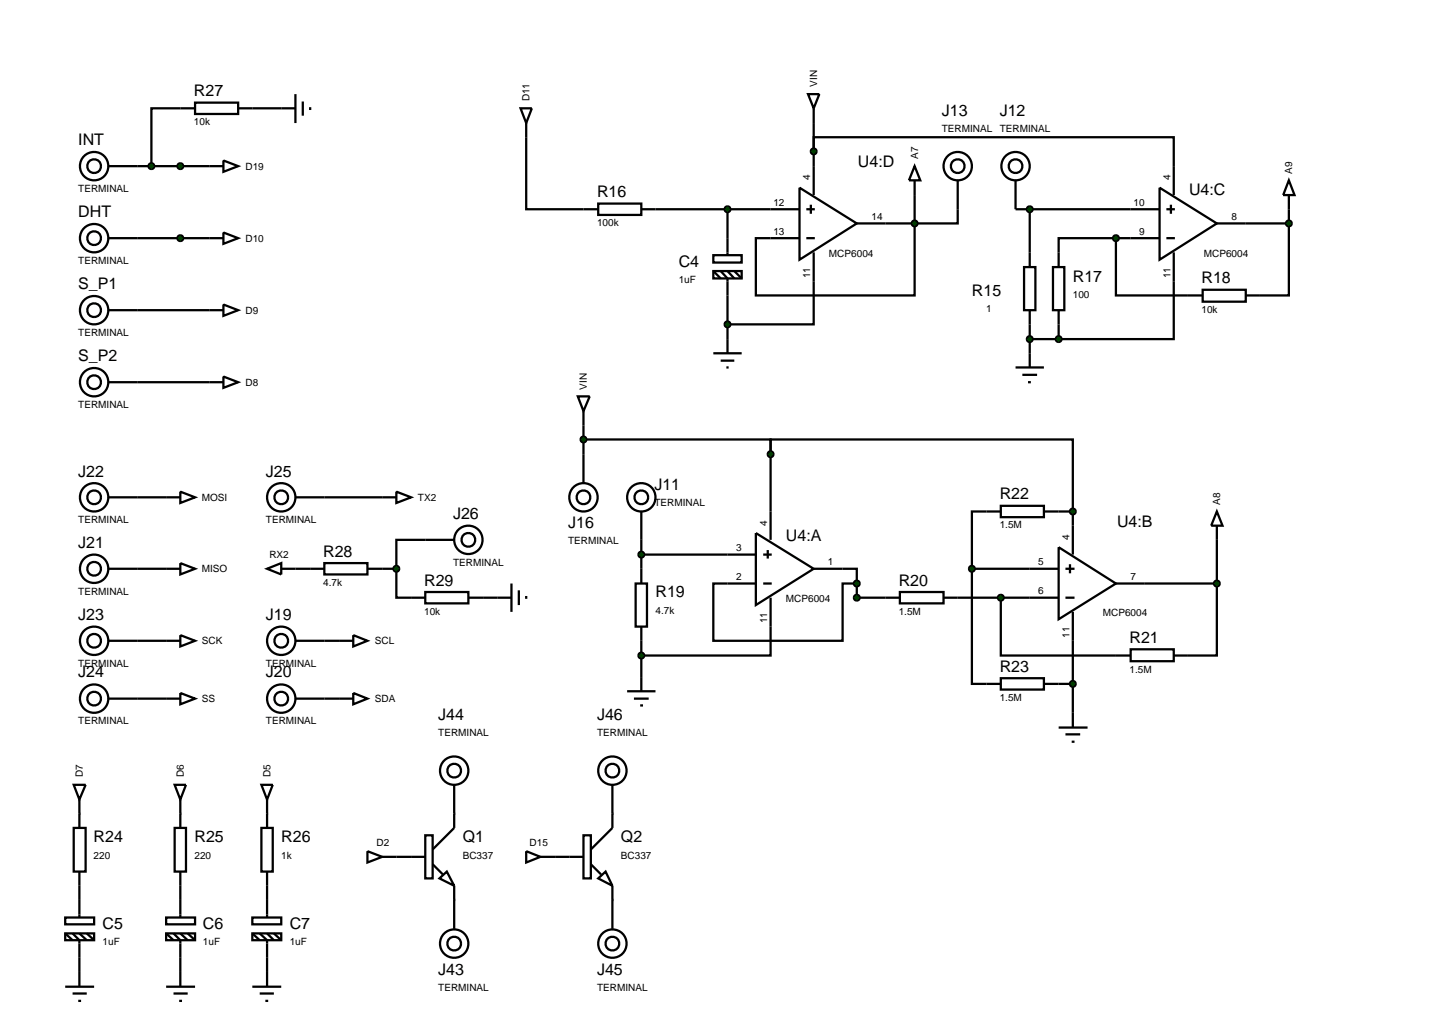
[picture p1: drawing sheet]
<svg xmlns="http://www.w3.org/2000/svg" width="257mm" height="180mm" viewBox="0 0 257 180" stroke-linecap="round" stroke-linejoin="round" font-family="sans-serif">
<g fill="none" stroke="#000" stroke-width=".4">
<path d="M31.8 19.1h-5.1v10.2M44.5 19.1h5.1M24.2 29.3h12.7M92.8 24.2v12.7h12.7M105.5 35.9h7.6v2h-7.6zM113.1 36.9h22.8M128.3 36.9v8.1M143.5 26.7v-2.5h63.5v5.1M143.5 21.7v7.6M156.2 39.4h5.1M161.3 39.4v12.7h-28v-10.1h2.6M161.3 34.4v5"/>
<path d="M168.9 36.9v2.5h-7.6M179.1 36.9h20.3M181.6 36.9v10.2M219.7 39.4h7.6M227.3 39.4v12.7h-7.6M227.3 36.9v2.5M24.2 42h12.7M24.2 54.7h12.7M125.8 45h5v1.3h-5zM125.8 47.8h5v1.3h-5zM125.8 47.8l1.3 1.3M127.1 47.8l1.2 1.3v13.2"/>
<path d="M128.3 47.8l1.2 1.3M129.5 47.8l1.3 1.3M143.5 49.6v7.6h-15.2M180.6 47.1h2v7.6h-2zM181.6 54.7v10.1M181.6 59.8h5.1M185.7 47.1h2v7.6h-2zM186.7 54.7v5.1M196.8 42h-10.1v5.1M196.8 42v10.1h15.3M196.8 42h2.6M207 49.6v10.2h-20.3"/>
<path d="M212.1 51.1h7.6v2.1h-7.6zM24.2 67.4h12.7M102.9 77.5h33v2.6M102.9 75v5.1M125.8 62.3h5M127.1 63.6h2.4M128.1 64.8h.4M179.1 64.8h5M180.3 66.1h2.6M181.3 67.4h.5M24.2 87.7h5.1M57.2 87.7h10.2"/>
<path d="M75 95.2h-5.1v5.1M113.1 95.2v5.1M113.1 97.8h15.2M135.9 80.1v-2.6h53.3v12.7M135.9 80.1v10.1M174 90.2h-2.6v10.1M186.7 90.2h2.5M189.2 90.2v2.5M214.6 95.2v7.7M24.2 113h5.1M24.2 100.3h5.1M52.1 100.3h2.6"/>
<path d="M57.2 113h2.6M67.4 100.3h2.5M69.9 100.3v5.1h2.6M85.2 105.4h2.5M113.1 113v6.4M128.3 102.9h-2.5v10.1h22.8v-10.1h2.5M135.9 110.5v5.1h-22.8M148.6 100.3h2.5v2.6M151.1 102.9v2.5h5.1M168.9 105.4h12.7M171.4 100.3v20.3h2.6M171.4 100.3h10.2"/>
<path d="M176.5 105.4v10.2h20.3M189.2 113v12.7M201.9 102.9h12.7M214.6 102.9v12.7h-5.1M24.2 123.2h5.1M57.2 123.2h2.6M186.7 120.6h2.5M14 156.2v2.5M31.8 156.2v2.5M47.1 156.2v2.5M69.9 151.1h2.6M97.9 151.1h2.5"/>
<path d="M14 168.9v2.5M31.8 168.9v2.5M47.1 168.9v2.5"/>
</g>
<path d="M226.9 39.1l.4-.2-.5 .5zM227.3 38.9l.4 .2 .1 .3zM227.8 39.4l-.1 .3-.4 .2zM226.8 39.4l.5 .5-.4-.2z" fill="#004000" stroke="#000" stroke-width=".4"/>
<path d="M226.8 39.4l.5-.5 .5 .5-.5 .5z" fill="#004000"/>
<g fill="none" stroke="#000" stroke-width=".4">
<path d="M174 90.2h2.5M176.5 89.2h7.6v2h-7.6zM184.1 90.2h2.6M112.1 102.9h2v7.6h-2zM113.1 100.3v2.6M113.1 110.5v2.5M113.1 119.4v2.5M156.2 105.4h2.5M158.7 104.4h7.7v2h-7.7zM166.4 105.4h2.5M196.8 115.6h2.6M199.4 114.5h7.6v2.1h-7.6z"/>
<path d="M207 115.6h2.5M110.6 121.9h5M111.8 123.2h2.6M112.9 124.4h.5M186.7 128.3h5.1M187.9 129.5h2.6M189 130.8h.5M189.2 125.7v2.6"/>
</g>
<path d="M188.8 89.9l.4-.2-.5 .5zM189.2 89.7l.4 .2 .1 .3zM189.7 90.2l-.1 .3-.4 .2zM188.7 90.2l.5 .5-.4-.2z" fill="#004000" stroke="#000" stroke-width=".4"/>
<path d="M188.7 90.2l.5-.5 .5 .5-.5 .5z" fill="#004000"/>
<path d="M176.5 119.6h7.6v2h-7.6zM174 120.6h2.5M184.1 120.6h2.6" fill="none" stroke="#000" stroke-width=".4"/>
<path d="M214.3 102.5l.3-.1-.5 .5zM214.6 102.4l.4 .2 .1 .3zM215.1 102.9l-.1 .3-.4 .2zM214.1 102.9l.5 .5-.4-.2z" fill="#004000" stroke="#000" stroke-width=".4"/>
<path d="M214.6 102.4l.5 .5-.5 .5-.5-.5z" fill="#004000"/>
<g fill="none" stroke="#000" stroke-width=".4">
<path d="M135.9 36.9h5.1M141 33.1l10.1 6.3-10.1 6.4zM142.2 36.9h1.5M143 36.1v1.6M143.5 29.3v5.1M151.1 39.4h5.1M199.4 36.9h5.1M204.5 33.1l10.1 6.3-10.1 6.4zM205.7 36.9h1.5M206.5 36.1v1.6M207 29.3v5.1M214.6 39.4h5.1"/>
<path d="M135.9 42h5.1M142.2 42h1.5M143.5 44.5v5.1M199.4 42h5.1M205.7 42h1.5M207 44.5v5.1M128.3 97.8h5M133.3 94l10.2 6.3-10.2 6.4zM134.6 97.8h1.5M135.4 97v1.5M135.9 90.2v5M186.7 96.5l10.1 6.4-10.1 6.3z"/>
<path d="M188.7 99.5v1.6M189.2 92.7v5.1M128.3 102.9h5M134.6 102.9h1.5M135.9 105.4v5.1M143.5 100.3h5.1M181.6 100.3h5.1M181.6 105.4h5.1M187.9 100.3h1.6M187.9 105.4h1.6M189.2 107.9v5.1M196.8 102.9h5.1"/>
</g>
<g fill="#004000" stroke="#000" stroke-width=".4">
<path d="M150.8 102.5l.3-.1-.5 .5zM151.1 102.4l.3 .1 .2 .4zM151.6 102.9l-.2 .4-.3 .1zM150.6 102.9l.5 .5-.3-.1z"/>
<path d="M135.6 79.7l.3-.1-.5 .5zM135.9 79.6l.3 .1 .2 .4zM135.9 80.6l.5-.5-.2 .4zM135.4 80.1l.5 .5-.4-.2z"/>
<path d="M143.1 26.4l.4-.2-.5 .5zM143.5 26.2l.3 .1 .2 .4zM143.5 27.2l.5-.5-.1 .3zM143 26.7l.5 .5-.3-.1z"/>
</g>
<g fill="#004000">
<path d="M151.1 102.4l.5 .5-.5 .5-.5-.5z"/>
<path d="M135.4 80.1l.5-.5 .5 .5-.5 .5z"/>
<path d="M143 26.7l.5-.5 .5 .5-.5 .5z"/>
</g>
<g fill="none" stroke="#000" stroke-width=".4">
<path d="M161.3 29.3l1 2.5h-2zM161.3 31.8v2.6M168.9 31.8v5.1M179.1 31.8v5.1M227.3 31.8l1 2.6h-2zM227.3 34.4v2.5M19.1 42h5.1M36.9 42h2.5M39.4 41l2.6 1-2.6 1zM102.9 80.1v5.1M113.1 90.2v5M214.6 90.2l1 2.5h-2z"/>
<path d="M214.6 92.7v2.5"/>
<circle cx="168.9" cy="29.3" r="2.51"/>
<circle cx="168.9" cy="29.3" r="1.21"/>
<circle cx="179.1" cy="29.3" r="2.51"/>
<circle cx="179.1" cy="29.3" r="1.21"/>
<circle cx="16.6" cy="42" r="2.51"/>
<circle cx="16.6" cy="42" r="1.21"/>
<circle cx="102.9" cy="87.7" r="2.51"/>
<circle cx="102.9" cy="87.7" r="1.21"/>
<circle cx="113.1" cy="87.7" r="2.51"/>
<circle cx="113.1" cy="87.7" r="1.21"/>
</g>
<path d="M31.4 41.7l.4-.2-.5 .5zM31.8 41.5l.4 .2 .1 .3zM31.8 42.5l.5-.5-.1 .3zM31.3 42l.5 .5-.3-.1z" fill="#004000" stroke="#000" stroke-width=".4"/>
<path d="M31.3 42l.5-.5 .5 .5-.5 .5z" fill="#004000"/>
<g fill="none" stroke="#000" stroke-width=".4">
<path d="M142.5 16.6h2l-1 2.5zM143.5 19.1v2.6M19.1 54.7h5.1M36.9 54.7h2.5M39.4 53.7l2.6 1-2.6 1zM19.1 67.4h5.1M36.9 67.4h2.5M39.4 66.4l2.6 1-2.6 1zM101.9 69.9h2.1l-1.1 2.6zM102.9 72.5v2.5M19.1 87.7h5.1M29.3 87.7h2.5"/>
<path d="M31.8 86.7l2.6 1-2.6 1zM31.8 99.3l2.6 1-2.6 1zM52.1 87.7h5.1M67.4 87.7h2.5M69.9 86.7l2.6 1-2.6 1zM75 95.2h5.1M19.1 113h5.1M19.1 100.3h5.1M29.3 113h2.5M29.3 100.3h2.5M31.8 112l2.6 1-2.6 1zM47.1 100.3l2.5-1v2z"/>
<path d="M49.6 100.3h2.5M52.1 113h5.1M59.8 113h2.5M62.3 112l2.5 1-2.5 1zM19.1 123.2h5.1M29.3 123.2h2.5M31.8 122.2l2.6 1-2.6 1zM52.1 123.2h5.1M59.8 123.2h2.5M62.3 122.2l2.5 1-2.5 1z"/>
<circle cx="16.6" cy="54.7" r="2.51"/>
<circle cx="16.6" cy="54.7" r="1.21"/>
<circle cx="16.6" cy="67.4" r="2.51"/>
<circle cx="16.6" cy="67.4" r="1.21"/>
<circle cx="16.6" cy="87.7" r="2.51"/>
<circle cx="16.6" cy="87.7" r="1.21"/>
<circle cx="49.6" cy="87.7" r="2.51"/>
<circle cx="49.6" cy="87.7" r="1.21"/>
<circle cx="82.6" cy="95.2" r="2.51"/>
<circle cx="82.6" cy="95.2" r="1.21"/>
<circle cx="16.6" cy="100.3" r="2.51"/>
<circle cx="16.6" cy="113" r="2.51"/>
<circle cx="16.6" cy="113" r="1.21"/>
<circle cx="16.6" cy="100.3" r="1.21"/>
<circle cx="49.6" cy="113" r="2.51"/>
<circle cx="49.6" cy="113" r="1.21"/>
<circle cx="16.6" cy="123.2" r="2.51"/>
<circle cx="16.6" cy="123.2" r="1.21"/>
<circle cx="49.6" cy="123.2" r="2.51"/>
<circle cx="49.6" cy="123.2" r="1.21"/>
</g>
<g fill="#004000" stroke="#000" stroke-width=".4">
<path d="M161 39l.3-.1-.5 .5zM161.3 38.9l.3 .1 .2 .4zM161.3 39.9l.5-.5-.2 .4zM160.8 39.4l.5 .5-.3-.1z"/>
<path d="M181.2 36.6l.4-.2-.5 .5zM181.6 36.4l.4 .2 .1 .3zM182.1 36.9l-.1 .3-.4 .2zM181.1 36.9l.5 .5-.4-.2z"/>
<path d="M181.3 59.4l.3-.1-.5 .5zM181.6 59.3l.4 .2 .1 .3zM181.6 60.3l.5-.5-.1 .3zM181.1 59.8l.5 .5-.3-.1z"/>
<path d="M196.4 41.7l.4-.2-.5 .5zM196.8 41.5l.3 .1 .2 .4zM196.8 42.5l.5-.5-.2 .4zM196.3 42l.5 .5-.4-.2z"/>
<path d="M186.4 59.4l.3-.1-.5 .5zM186.7 59.3l.4 .2 .1 .3zM186.7 60.3l.5-.5-.2 .4zM186.2 59.8l.5 .5-.4-.2z"/>
<path d="M112.8 97.4l.3-.1-.5 .5zM113.1 97.3l.3 .1 .2 .4zM113.6 97.8l-.2 .4-.3 .1zM112.6 97.8l.5 .5-.4-.2z"/>
<path d="M112.8 115.2l.3-.1-.5 .5zM113.1 115.1l.3 .1 .2 .4zM113.1 116.1l.5-.5-.2 .4zM112.6 115.6l.5 .5-.3-.1z"/>
<path d="M150.8 105l.3-.1-.5 .5zM151.1 104.9l.4 .2 .1 .3zM151.6 105.4l-.2 .4-.3 .1zM150.6 105.4l.5 .5-.3-.1z"/>
<path d="M171 100l.4-.2-.5 .5zM171.4 99.8l.4 .2 .1 .3zM171.4 100.8l.5-.5-.2 .4zM170.9 100.3l.5 .5-.3-.1z"/>
<path d="M102.6 77.1l.3-.1-.5 .5zM102.9 77l.3 .1 .2 .4zM103.4 77.5l-.2 .4-.3 .1zM102.4 77.5l.5 .5-.4-.2z"/>
</g>
<g fill="#004000">
<path d="M160.8 39.4l.5-.5 .5 .5-.5 .5z"/>
<path d="M181.1 36.9l.5-.5 .5 .5-.5 .5z"/>
<path d="M181.6 59.3l.5 .5-.5 .5-.5-.5z"/>
<path d="M196.3 42l.5-.5 .5 .5-.5 .5z"/>
<path d="M186.7 59.3l.5 .5-.5 .5-.5-.5z"/>
<path d="M113.1 97.3l.5 .5-.5 .5-.5-.5z"/>
<path d="M113.1 115.1l.5 .5-.5 .5-.5-.5z"/>
<path d="M151.1 104.9l.5 .5-.5 .5-.5-.5z"/>
<path d="M171.4 99.8l.5 .5-.5 .5-.5-.5z"/>
<path d="M102.4 77.5l.5-.5 .5 .5-.5 .5z"/>
</g>
<g fill="none" stroke="#000" stroke-width=".4">
<path d="M91.8 19.1h2l-1 2.6zM92.8 21.7v2.5M13 138.4h2.1l-1.1 2.6zM30.8 138.4h2l-1 2.6zM13 146h2.1v7.7h-2.1zM14 141v5M14 153.7v2.5M14 158.7v3.1M30.8 146h2v7.7h-2zM31.8 141v5M31.8 153.7v2.5M31.8 158.7v3.1"/>
<path d="M11.5 161.8h5.1v1.2h-5.1zM11.5 164.6h5.1v1.2h-5.1zM11.5 174h5.1M11.5 164.6l1.3 1.2M12.8 164.6l1.2 1.2v3.1M12.8 175.2h2.5M13.8 176.5h.5M14 171.4v2.6M14 164.6l1.3 1.2M15.3 164.6l1.3 1.2M29.3 161.8h5.1v1.2h-5.1zM29.3 164.6h5.1v1.2h-5.1z"/>
<path d="M29.3 174h5.1M29.3 164.6l1.3 1.2M30.6 175.2h2.5M30.6 164.6l1.2 1.2v3.1M31.6 176.5h.5M31.8 171.4v2.6M31.8 164.6l1.3 1.2M33.1 164.6l1.3 1.2"/>
</g>
<path d="M176.2 105l.3-.1-.5 .5zM176.5 104.9l.4 .2 .1 .3zM177 105.4l-.2 .4-.3 .1zM176 105.4l.5 .5-.3-.1z" fill="#004000" stroke="#000" stroke-width=".4"/>
<path d="M176.5 104.9l.5 .5-.5 .5-.5-.5z" fill="#004000"/>
<g fill="none" stroke="#000" stroke-width=".4">
<path d="M19.1 29.3h5.1M36.9 29.3h2.5M39.4 28.3l2.6 1-2.6 1zM46.1 138.4h2l-1 2.6zM46.1 146h2v7.7h-2zM47.1 141v5M47.1 153.7v2.5M47.1 158.7v3.1M44.5 161.8h5.1v1.2h-5.1zM44.5 164.6h5.1v1.2h-5.1zM44.5 174h5.1M44.5 164.6l1.3 1.2"/>
<path d="M45.8 164.6l1.3 1.2v3.1M45.8 175.2h2.5M46.8 176.5h.5M47.1 171.4v2.6M47.1 164.6l1.2 1.2M48.3 164.6l1.3 1.2"/>
<circle cx="16.6" cy="29.3" r="2.51"/>
<circle cx="16.6" cy="29.3" r="1.21"/>
</g>
<path d="M31.4 29l.4-.2-.5 .5zM31.8 28.8l.4 .2 .1 .3zM31.8 29.8l.5-.5-.1 .3zM31.3 29.3l.5 .5-.3-.1z" fill="#004000" stroke="#000" stroke-width=".4"/>
<path d="M31.3 29.3l.5-.5 .5 .5-.5 .5z" fill="#004000"/>
<path d="M31.8 19.1h2.6M34.4 18.1h7.6v2h-7.6zM42 19.1h2.5" fill="none" stroke="#000" stroke-width=".4"/>
<path d="M26.3 29l.4-.2-.5 .5zM26.7 28.8l.4 .2 .1 .3zM26.7 29.8l.5-.5-.1 .3zM26.2 29.3l.5 .5-.4-.2z" fill="#004000" stroke="#000" stroke-width=".4"/>
<path d="M26.2 29.3l.5-.5 .5 .5-.5 .5z" fill="#004000"/>
<g fill="none" stroke="#000" stroke-width=".4">
<path d="M49.6 19.1h2.5M52.1 16.6v5.1M53.4 17.9v2.5M54.7 18.9v.5M57.2 99.3h7.6v2h-7.6zM54.7 100.3h2.5M64.8 100.3h2.6M72.5 105.4h2.5M75 104.4h7.6v2h-7.6zM82.6 105.4h2.6M87.7 105.4h2.5M90.2 102.9v5"/>
<path d="M91.5 104.1v2.6M92.8 105.1v.5M80.1 138.4v7.6l-3.8 3.8M108 138.4v7.6l-3.8 3.8M64.8 150.1l2.6 1-2.6 1zM67.4 151.1h2.5M72.5 151.1h2.5M75 147.3h1.3v7.6h-1.3zM76.3 152.4l1.8 1.8M77.5 154.9l1.3-1.2 1.3 2.5zM80.1 156.2v7.6M92.8 150.1l2.5 1-2.5 1z"/>
<path d="M95.3 151.1h2.6M100.4 151.1h2.5M102.9 147.3h1.3v7.6h-1.3zM104.2 152.4l1.8 1.8M105.5 154.9l1.3-1.2 1.2 2.5zM108 156.2v7.6"/>
<circle cx="80.1" cy="135.9" r="2.51"/>
<circle cx="80.1" cy="135.9" r="1.21"/>
<circle cx="108" cy="135.9" r="2.51"/>
<circle cx="108" cy="135.9" r="1.21"/>
<circle cx="80.1" cy="166.4" r="2.51"/>
<circle cx="80.1" cy="166.4" r="1.21"/>
<circle cx="108" cy="166.4" r="2.51"/>
<circle cx="108" cy="166.4" r="1.21"/>
</g>
<g fill="#004000" stroke="#000" stroke-width=".4">
<path d="M128 36.5l.3-.1-.5 .5zM128.3 36.4l.3 .1 .2 .4zM128.8 36.9l-.1 .3-.4 .2zM127.8 36.9l.5 .5-.4-.2z"/>
<path d="M128 56.8l.3-.1-.5 .5zM128.3 56.7l.4 .2 .1 .3zM128.8 57.2l-.1 .3-.4 .2zM127.8 57.2l.5 .5-.3-.1z"/>
<path d="M69.5 100l.4-.2-.5 .5zM69.9 99.8l.4 .2 .1 .3zM69.9 100.8l.5-.5-.2 .4zM69.4 100.3l.5 .5-.3-.1z"/>
<path d="M188.9 120.2l.3-.1-.5 .5zM189.2 120.1l.4 .2 .1 .3zM189.7 120.6l-.1 .3-.4 .2zM188.7 120.6l.5 .5-.4-.2z"/>
</g>
<g fill="#004000">
<path d="M128.3 36.4l.5 .5-.5 .5-.5-.5z"/>
<path d="M128.3 56.7l.5 .5-.5 .5-.5-.5z"/>
<path d="M69.4 100.3l.5-.5 .5 .5-.5 .5z"/>
<path d="M189.2 120.1l.5 .5-.5 .5-.5-.5z"/>
</g>
<g font-size="2.8">
<text x="34.2" y="17">R27</text>
<text x="166.1" y="20.5">J13</text>
<text x="176.3" y="20.5">J12</text>
<text x="13.8" y="25.6">INT</text>
<text x="151.3" y="29.5">U4:D</text>
<text x="105.3" y="34.8">R16</text>
<text x="209.7" y="34.5">U4:C</text>
<text x="13.8" y="38.3">DHT</text>
<text x="119.7" y="47.1">C4</text>
<text x="13.8" y="51">S_P1</text>
<text x="171.4" y="52.2">R15</text>
<text x="189.2" y="49.7">R17</text>
<text x="211.9" y="50">R18</text>
<text x="13.8" y="63.7">S_P2</text>
<text x="13.8" y="84.1">J22</text>
<text x="46.9" y="84.1">J25</text>
<text x="115.4" y="86.5">J11</text>
<text x="176.3" y="88.1">R22</text>
<text x="79.9" y="91.6">J26</text>
<text x="100.2" y="93.2">J16</text>
<text x="138.6" y="95.4">U4:A</text>
<text x="197" y="92.9">U4:B</text>
<text x="13.8" y="96.7">J21</text>
<text x="57" y="98.2">R28</text>
<text x="74.8" y="103.3">R29</text>
<text x="115.6" y="105.4">R19</text>
<text x="158.5" y="103.3">R20</text>
<text x="13.8" y="109.4">J23</text>
<text x="46.9" y="109.4">J19</text>
<text x="199.2" y="113.4">R21</text>
<text x="13.8" y="119.5">J24</text>
<text x="46.9" y="119.5">J20</text>
<text x="176.3" y="118.5">R23</text>
<text x="77.3" y="127">J44</text>
<text x="105.3" y="127">J46</text>
<text x="16.5" y="148.6">R24</text>
<text x="34.3" y="148.6">R25</text>
<text x="49.6" y="148.6">R26</text>
<text x="81.6" y="148.6">Q1</text>
<text x="109.5" y="148.6">Q2</text>
<text x="18.1" y="163.9">C5</text>
<text x="35.8" y="163.9">C6</text>
<text x="51.1" y="163.9">C7</text>
<text x="77.3" y="171.9">J43</text>
<text x="105.3" y="171.9">J45</text>
</g>
<g font-size="1.8">
<text x="93.4" y="17.9" transform="rotate(-90 93.4 17.9)">D11</text>
<text x="144.1" y="15.3" transform="rotate(-90 144.1 15.3)">VIN</text>
<text x="34.2" y="22.1">10k</text>
<text x="166.1" y="23.3">TERMINAL</text>
<text x="176.3" y="23.3">TERMINAL</text>
<text x="43.3" y="29.9">D19</text>
<text x="161.9" y="28" transform="rotate(-90 161.9 28)">A7</text>
<text x="13.8" y="33.8">TERMINAL</text>
<text x="142.9" y="31.8" transform="rotate(-90 142.9 31.8)">4</text>
<text x="206.4" y="31.8" transform="rotate(-90 206.4 31.8)">4</text>
<text x="227.9" y="30.6" transform="rotate(-90 227.9 30.6)">A9</text>
<text x="105.3" y="39.9">100k</text>
<text x="136.4" y="36.3">12</text>
<text x="136.4" y="41.4">13</text>
<text x="153.7" y="38.8">14</text>
<text x="199.9" y="36.3">10</text>
<text x="200.9" y="41.4">9</text>
<text x="217.2" y="38.8">8</text>
<text x="13.8" y="46.5">TERMINAL</text>
<text x="43.3" y="42.6">D10</text>
<text x="146.2" y="45.3">MCP6004</text>
<text x="212.3" y="45.3">MCP6004</text>
<text x="119.7" y="49.9">1uF</text>
<text x="142.9" y="49.1" transform="rotate(-90 142.9 49.1)">11</text>
<text x="189.2" y="52.5">100</text>
<text x="206.4" y="49.1" transform="rotate(-90 206.4 49.1)">11</text>
<text x="13.8" y="59.2">TERMINAL</text>
<text x="43.3" y="55.3">D9</text>
<text x="173.9" y="55">1</text>
<text x="211.9" y="55.2">10k</text>
<text x="13.8" y="71.9">TERMINAL</text>
<text x="43.3" y="68">D8</text>
<text x="103.5" y="68.7" transform="rotate(-90 103.5 68.7)">VIN</text>
<text x="35.6" y="88.3">MOSI</text>
<text x="73.7" y="88.3">TX2</text>
<text x="115.4" y="89.3">TERMINAL</text>
<text x="215.2" y="89" transform="rotate(-90 215.2 89)">A8</text>
<text x="13.8" y="92.2">TERMINAL</text>
<text x="46.9" y="92.2">TERMINAL</text>
<text x="100.2" y="96">TERMINAL</text>
<text x="135.3" y="92.7" transform="rotate(-90 135.3 92.7)">4</text>
<text x="176.3" y="93.2">1.5M</text>
<text x="188.6" y="95.2" transform="rotate(-90 188.6 95.2)">4</text>
<text x="35.6" y="100.9">MISO</text>
<text x="47.5" y="98.4">RX2</text>
<text x="79.9" y="99.8">TERMINAL</text>
<text x="129.8" y="97.2">3</text>
<text x="146" y="99.7">1</text>
<text x="183.1" y="99.7">5</text>
<text x="13.8" y="104.9">TERMINAL</text>
<text x="57" y="103.3">4.7k</text>
<text x="129.8" y="102.3">2</text>
<text x="138.6" y="106.1">MCP6004</text>
<text x="183.1" y="104.8">6</text>
<text x="199.4" y="102.3">7</text>
<text x="35.6" y="113.6">SCK</text>
<text x="66.1" y="113.6">SCL</text>
<text x="74.8" y="108.4">10k</text>
<text x="115.6" y="108.3">4.7k</text>
<text x="135.3" y="109.9" transform="rotate(-90 135.3 109.9)">11</text>
<text x="158.5" y="108.4">1.5M</text>
<text x="188.6" y="112.5" transform="rotate(-90 188.6 112.5)">11</text>
<text x="194.5" y="108.7">MCP6004</text>
<text x="13.8" y="117.6">TERMINAL</text>
<text x="46.9" y="117.6">TERMINAL</text>
<text x="199.2" y="118.6">1.5M</text>
<text x="35.6" y="123.8">SS</text>
<text x="66.1" y="123.8">SDA</text>
<text x="176.3" y="123.6">1.5M</text>
<text x="13.8" y="127.7">TERMINAL</text>
<text x="46.9" y="127.7">TERMINAL</text>
<text x="77.3" y="129.8">TERMINAL</text>
<text x="105.3" y="129.8">TERMINAL</text>
<text x="14.6" y="137.1" transform="rotate(-90 14.6 137.1)">D7</text>
<text x="32.4" y="137.1" transform="rotate(-90 32.4 137.1)">D6</text>
<text x="47.7" y="137.1" transform="rotate(-90 47.7 137.1)">D5</text>
<text x="66.4" y="149.2">D2</text>
<text x="93.4" y="149.2">D15</text>
<text x="16.5" y="151.4">220</text>
<text x="34.3" y="151.4">220</text>
<text x="49.6" y="151.4">1k</text>
<text x="81.6" y="151.4">BC337</text>
<text x="109.5" y="151.4">BC337</text>
<text x="18.1" y="166.7">1uF</text>
<text x="35.8" y="166.7">1uF</text>
<text x="51.1" y="166.7">1uF</text>
<text x="77.3" y="174.7">TERMINAL</text>
<text x="105.3" y="174.7">TERMINAL</text>
</g>
</svg>
